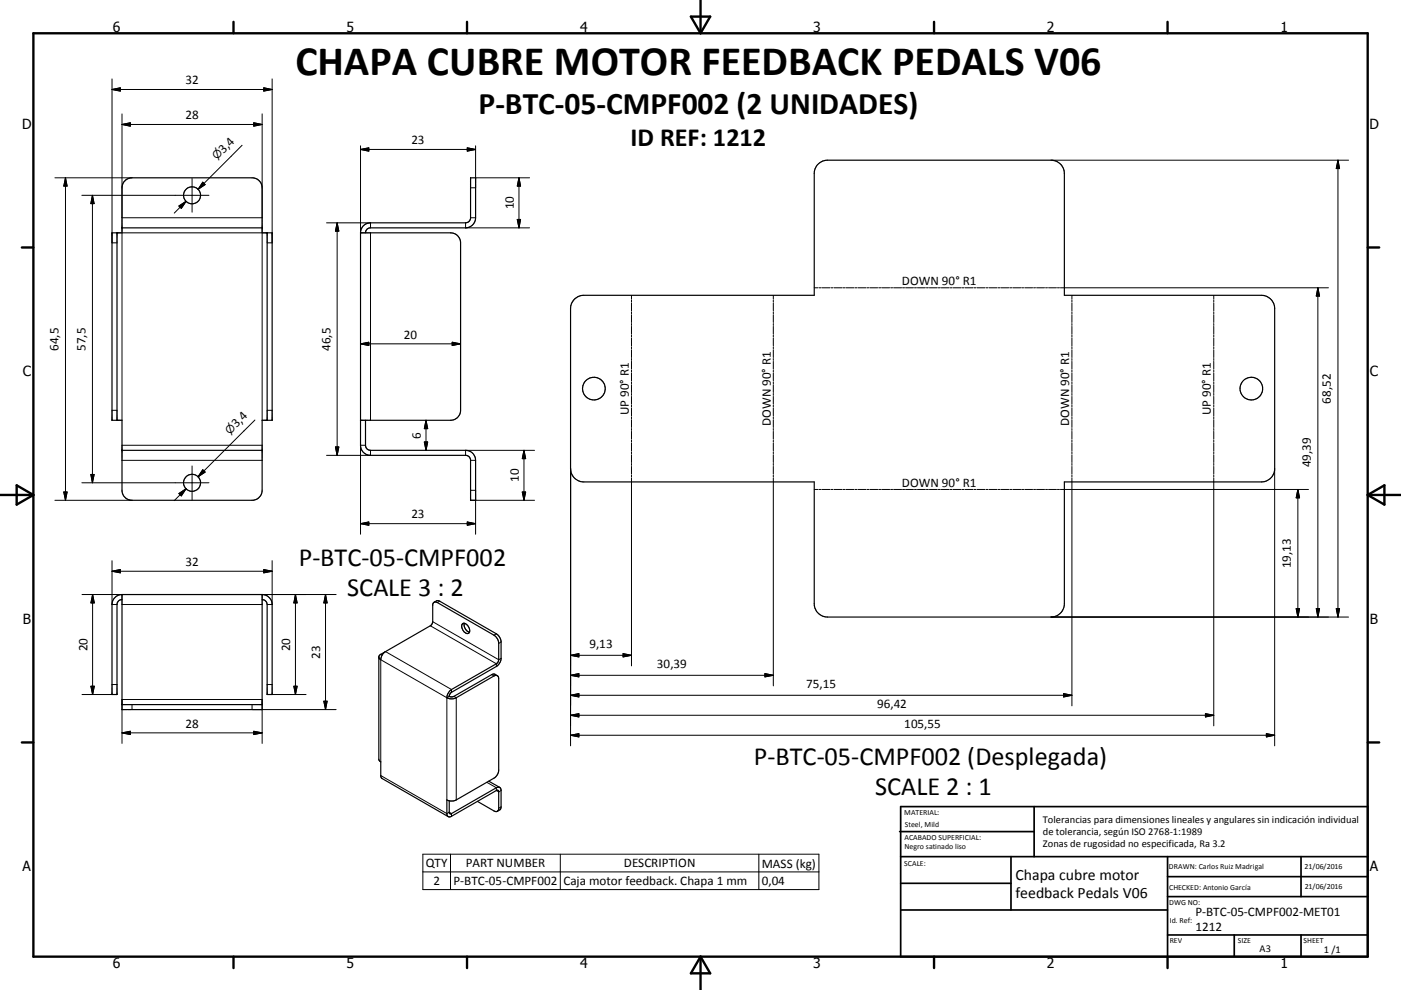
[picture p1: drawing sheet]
<svg xmlns="http://www.w3.org/2000/svg" width="420mm" height="297mm" viewBox="0 0 420 297" stroke-linecap="round" stroke-linejoin="round" font-family="sans-serif">
<g fill="none" stroke="#000" stroke-width=".36">
<path d="M37.2 54.5l1.2-.9 1.2-.3h36a3 3 0 0 1 3 3v13.6h3v56.2h-3v21a3 3 0 0 1-3 3h-36a2.97 2.97 0 0 1-3-3v-21h-3v-56.2h3v-13.6zM35.1 69.9v56.2M36.6 68.4h42M80.1 69.9v56.2M108.1 69.9h27a2.99 2.99 0 0 1 3 3v50.2a2.99 2.99 0 0 1-3 3h-27M108.1 69.9v63.7a2.99 2.99 0 0 0 3 3h28.5a1.46 1.46 0 0 1 1.5 1.5v12h1.5v-12a3 3 0 0 0-3-3h-28.5a1.51 1.51 0 0 1-1.5-1.5v-7.5M108.1 69.9a2.95 2.95 0 0 1 3-3h28.5a1.51 1.51 0 0 0 1.5-1.6v-12h1.5v12a3 3 0 0 1-3 3.1h-28.5a1.46 1.46 0 0 0-1.5 1.5M172.4 89.6l1.2-.7 1.4-.3h69.1v-36.5a4 4 0 0 1 4-4h67a4 4 0 0 1 4 4v36.5h59.1a4 4 0 0 1 4 4v48a4 4 0 0 1-4 4h-59.1v36.5a4 4 0 0 1-4 4h-67a4 4 0 0 1-4-4v-36.5h-69.1a4 4 0 0 1-3.9-4v-48l.2-1.4zM36.6 135.1h42M36.6 178.4a3 3 0 0 0-3 3v27h1.5v-27a1.53 1.53 0 0 1 1.5-1.5M36.6 178.4v34.5h42v-34.5M36.6 178.4h42"/>
<path d="M78.6 178.4a3 3 0 0 1 3 3v27h-1.5v-27a1.58 1.58 0 0 0-1.5-1.5M113.6 197.2l.6 .7a3 3 0 0 1 1.4-2.4l13.6-7.9 .5-1.1v-5.2a.86 .86 0 0 1 1.4-.5l17 9.8a3.2 3.2 0 0 1 1.4 2.4v4.9l-.4 1-13.7 8a3.2 3.2 0 0 0-1.4 2.4M115.5 195.6l-1.6 .9-.3 .5v30.8l.6 .8 .1 4.7 20.2 11.7h.6l14-7.9h.3l.1 .5v4.9a.86 .86 0 0 1-.4 .9 .86 .86 0 0 1-1-.1l-5-2.9M130.1 180.7l.9-.5 .8 .2 17 9.8a3.2 3.2 0 0 1 1.4 2.4v4.9a3.2 3.2 0 0 1-1.4 2.5l-13.4 7.7-.6 .6-.1 .6M138.7 187.2a1.8 1.8 0 0 1 2.1 1.9 .87 .87 0 0 1-.6 1 .87 .87 0 0 1-1-.5 2.02 2.02 0 0 1-.5-2.4zM139.2 187a2.38 2.38 0 0 0 1.6 2.7M36.6 211.4h42M134 209.3a3.1 3.1 0 0 0 2.8 0l11.3-6.5a.88 .88 0 0 1 1-.1 .88 .88 0 0 1 .4 .9v27.4a3 3 0 0 1-1.4 2.5l-11.3 6.5a3.2 3.2 0 0 1-2.8 0v4.1l.3 .8M134.7 208.9l-.7 .4M149.1 202.7l-.9-.5-.6 .1-11.5 6.6h-1.4M146.5 234.4l3.3 1.8M134.7 240.2v3.7l.4 .3 13.7-7.9a.88 .88 0 0 1 1-.1 .88 .88 0 0 1 .4 1v5.1l-.3 .6-.8 .5"/>
<circle cx="57.6" cy="58.6" r="2.55"/>
<circle cx="178.1" cy="116.6" r="3.4"/>
<circle cx="375.2" cy="116.6" r="3.4"/>
<circle cx="57.6" cy="144.9" r="2.55"/>
</g>
<g fill="none" stroke="#000" stroke-width=".3">
<path d="M33.6 23.7v49.2h1.5M33.6 26.8l2.5-.5v1zM33.6 26.8h48M36.6 34.2v31.1h42v-31.1M36.6 37.3l2.5-.5v1.1zM36.6 37.3h42M76.1 36.8l2.5 .5-2.5 .6zM79.1 26.3l2.5 .5-2.5 .5zM81.6 23.7v49.2h-1.5M16.5 53.3h23.1M19.6 53.3v96.8M19.6 53.3l.5 2.5h-1z"/>
<path d="M24.5 58.6h38.1M27.7 58.6v86.2M27.7 58.6l.5 2.5h-1zM57.6 53.5v10.2M60.8 54.7l.7 .7-2.1 1.4zM61.1 55l-1.7 1.8M72.6 43.6l-13.2 13.2M108.1 44.8l2.5-.5v1zM108.1 43.7v26.2M108.1 44.8h34.5M140.1 44.3l2.5 .5-2.5 .5zM142.6 43.7v12.6h-1.5"/>
<path d="M142.6 53.3h16.2M155.6 53.3l.5 2.5h-1zM155.6 53.3v15.1M315.1 48.1h89.2M401.1 48.1v137M401.1 48.1l.5 2.5h-1zM53.6 61.8l2.2-1.4-1.4 2.1zM55.8 60.4l-3.6 3.5M97.9 66.9h13.2v1.5M101.1 66.9v69.7M101.1 66.9l.5 2.4h-1zM111.1 69.9v56.2"/>
<path d="M139.6 66.9v1.5h19.2M141.1 65.3h1.5M155.1 65.8h1l-.5 2.6zM189.3 88.6v1.2M189.3 90v.6M189.3 90.9v2.3M189.3 93.6v.5M189.3 94.4v2.4M189.3 97.1v.5M189.3 97.9v2.4M231.8 88.6v1.2M231.8 90v.6"/>
<path d="M231.8 90.9v2.3M231.8 93.6v.5M231.8 94.4v2.4M231.8 97.1v.5M231.8 97.9v2.4M244.1 86.3h1.2M245.6 86.3h.6M246.5 86.3h2.4M249.2 86.3h.6M250.1 86.3h2.3M252.7 86.3h.6M253.6 86.3h2.4"/>
<path d="M256.3 86.3h.6M257.2 86.3h2.4M259.9 86.3h.6M260.8 86.3h2.3M263.4 86.3h.7M264.3 86.3h2.4M267 86.3h.6M267.9 86.3h2.4M270.6 86.3h.6M271.5 86.3h2.4M274.2 86.3h.6M275.1 86.3h2.3"/>
<path d="M277.7 86.3h.6M278.6 86.3h2.4M281.3 86.3h.6M282.2 86.3h2.4M284.9 86.3h.6M285.8 86.3h2.4M288.4 86.3h.7M289.4 86.3h2.3M292 86.3h.6M292.9 86.3h2.4M295.6 86.3h.6M296.5 86.3h2.4"/>
<path d="M299.2 86.3h.6M300.1 86.3h2.3M302.7 86.3h.6M303.6 86.3h2.4M306.3 86.3h.6M307.2 86.3h2.4M309.9 86.3h.6M310.8 86.3h2.4M313.5 86.3h.5M314.4 86.3h2.3M317 86.3h.6M317.9 86.3h80.4"/>
<path d="M321.4 88.6v1.2M321.4 90v.6M321.4 90.9v2.3M321.4 93.6v.5M321.4 94.4v2.4M321.4 97.1v.5M321.4 97.9v2.4M363.9 88.6v1.2M363.9 90v.6M363.9 90.9v2.3M363.9 93.6v.5M363.9 94.4v2.4"/>
<path d="M363.9 97.1v.5M363.9 97.9v2.4M395.1 86.3v98.8M395.1 86.3l.5 2.5h-1zM108.1 103.2l2.5-.5v1zM108.1 103.2h30M135.6 102.7l2.5 .5-2.5 .5zM189.3 100.5v.6M189.3 101.4v2.4M189.3 104v.6M189.3 104.9v2.4M189.3 107.5v.6"/>
<path d="M189.3 108.4v2.3M189.3 111.1v.5M189.3 111.9v2.4M189.3 114.6v.5M189.3 115.4v2.4M189.3 118v.6M189.3 118.9v2.4M231.8 100.5v.6M231.8 101.4v2.4M231.8 104v.6M231.8 104.9v2.4M231.8 107.5v.6"/>
<path d="M231.8 108.4v2.3M231.8 111.1v.5M231.8 111.9v2.4M231.8 114.6v.5M231.8 115.4v2.4M231.8 118v.6M231.8 118.9v2.4M321.4 100.5v.6M321.4 101.4v2.4M321.4 104v.6M321.4 104.9v2.4M321.4 107.5v.6"/>
<path d="M321.4 108.4v2.3M321.4 111.1v.5M321.4 111.9v2.4M321.4 114.6v.5M321.4 115.4v2.4M321.4 118v.6M321.4 118.9v2.4M363.9 100.5v.6M363.9 101.4v2.4M363.9 104v.6M363.9 104.9v2.4M363.9 107.5v.6"/>
<path d="M363.9 108.4v2.3M363.9 111.1v.5M363.9 111.9v2.4M363.9 114.6v.5M363.9 115.4v2.4M363.9 118v.6M363.9 118.9v2.4M33.6 123.1h1.5M36.6 138.1h42M36.6 133.6h42M36.6 126.1v-56.2h42v56.2M57.6 139.8v10.1"/>
<path d="M76.4 126l-17 17M80.1 123.1h1.5M100.6 134.1h1l-.5 2.5zM109.6 133.6h-1.5v26.7M111.1 135.1v1.5h-13.2M127.2 132.6h1l-.5 2.5zM127.7 126.1v9M127.7 126.1l.5 2.5h-1zM141.1 138.1h1.5M157.1 135.1v15M157.1 135.1l.5 2.5h-1zM160.3 135.1h-20.7v1.5"/>
<path d="M189.3 121.5v.6M189.3 122.4v2.4M189.3 125v.6M189.3 125.9v2.3M189.3 128.6v.5M189.3 129.4v2.4M189.3 132.1v.5M189.3 132.9v2.4M189.3 135.5v.6M189.3 136.4v2.4M189.3 139v.6M189.3 139.9v2.3"/>
<path d="M231.8 121.5v.6M231.8 122.4v2.4M231.8 125v.6M231.8 125.9v2.3M231.8 128.6v.5M231.8 129.4v2.4M231.8 132.1v.5M231.8 132.9v2.4M231.8 135.5v.6M231.8 136.4v2.4M231.8 139v.6M231.8 139.9v2.3"/>
<path d="M321.4 121.5v.6M321.4 122.4v2.4M321.4 125v.6M321.4 125.9v2.3M321.4 128.6v.5M321.4 129.4v2.4M321.4 132.1v.5M321.4 132.9v2.4M321.4 135.5v.6M321.4 136.4v2.4M321.4 139v.6M321.4 139.9v2.3"/>
<path d="M363.9 121.5v.6M363.9 122.4v2.4M363.9 125v.6M363.9 125.9v2.3M363.9 128.6v.5M363.9 129.4v2.4M363.9 132.1v.5M363.9 132.9v2.4M363.9 135.5v.6M363.9 136.4v2.4M363.9 139v.6M363.9 139.9v2.3"/>
<path d="M16.5 150.1h23.1M19.1 147.6h1l-.5 2.5zM24.5 144.8h38.1M27.2 142.3h1l-.5 2.5zM53.6 148.1l2.2-1.5-1.4 2.2zM55.8 146.6l-3.6 3.6M60.8 140.9l.7 .7-2.1 1.4zM108.1 157.1h34.5M108.1 157.1l2.5-.5v1zM140.1 156.6l2.5 .5-2.5 .5zM141.1 147.1h1.5v13.2M141.1 150.1h19.2"/>
<path d="M156.6 147.6h1l-.5 2.5zM171.1 140.6v83.2M189.3 142.6v.5M189.3 143.4v56.4M231.8 142.6v.5M231.8 143.4v62.4M244.1 146.8h1.2M245.6 146.8h.6M246.5 146.8h2.4M249.2 146.8h.6M250.1 146.8h2.3M252.7 146.8h.6"/>
<path d="M253.6 146.8h2.4M256.3 146.8h.6M257.2 146.8h2.4M259.9 146.8h.6M260.8 146.8h2.3M263.4 146.8h.7M264.3 146.8h2.4M267 146.8h.6M267.9 146.8h2.4M270.6 146.8h.6M271.5 146.8h2.4M274.2 146.8h.6"/>
<path d="M275.1 146.8h2.3M277.7 146.8h.6M278.6 146.8h2.4M281.3 146.8h.6M282.2 146.8h2.4M284.9 146.8h.6M285.8 146.8h2.4M288.4 146.8h.7M289.4 146.8h2.3M292 146.8h.6M292.9 146.8h2.4M295.6 146.8h.6"/>
<path d="M296.5 146.8h2.4M299.2 146.8h.6M300.1 146.8h2.3M302.7 146.8h.6M303.6 146.8h2.4M306.3 146.8h.6M307.2 146.8h2.4M309.9 146.8h.6M310.8 146.8h2.4M313.5 146.8h.5M314.4 146.8h2.3M317 146.8h.6"/>
<path d="M317.9 146.8h74.4M321.4 142.6v.5M321.4 143.4v68.4M363.9 142.6v.5M363.9 143.4v74.4M382.2 140.6v83.2M389.1 146.8v38.3M389.1 146.8l.5 2.6h-1zM24.6 178.4h12M27.8 178.4l.5 2.5h-1zM27.8 178.4v30M33.6 168.2v13.2h1.5"/>
<path d="M33.6 171.4h48M33.6 171.4l2.5-.5v1zM78.6 178.4h22.2M79.1 170.9l2.5 .5-2.5 .5zM81.6 168.2v13.2h-1.5M88.6 178.4v30M88.6 178.4l.5 2.5h-1zM97.6 178.4l.5 2.5h-1zM97.6 178.4v34.5M36.6 181.4h42M114.2 196.3l.4 .2M115.6 195.5l19.8 11.4v.8"/>
<path d="M129 187.7l19.8 11.4v.9M129.7 186.5l19.8 11.4 .7-.4M131.8 180.4l-.7 .4M148.8 190.2l-.7 .4M150.2 192.6l-.7 .4M171.1 196.6h18.2M171.1 196.6l2.5-.5v1zM186.8 196.1l2.5 .5-2.5 .5zM315.1 185.1h89.2M388.6 182.6h1l-.5 2.5zM394.6 182.6h1l-.5 2.5zM400.6 182.6h1l-.5 2.5z"/>
<path d="M24.6 208.4h9M27.3 205.9h1l-.5 2.5zM33.6 205.4h1.5M36.6 219.9h42M36.6 219.9l2.5-.5v1zM39.6 211.4v1.5M75.6 211.4v1.5h25.2M76.1 219.4l2.5 .5-2.5 .5zM80.1 205.4h1.5M81.6 208.4h10.2M88.1 205.9h1l-.5 2.5zM97.1 210.4h1l-.5 2.5z"/>
<path d="M136.1 208.9l.7 .4v30.7M147.4 202.4l.7 .4M171.1 202.6l2.5-.5v1zM171.1 208.6l2.5-.5v1zM171.1 214.6l2.5-.5v1zM171.1 202.6h60.7M171.1 208.6h150.3M171.1 214.6h192.8M229.3 202.1l2.5 .5-2.5 .5zM318.9 208.1l2.5 .5-2.5 .5zM361.4 214.1l2.5 .5-2.5 .5zM36.6 223v-13.1h42v13.1"/>
<path d="M114.2 228.6v-30.7l19.8 11.4v30.7M114.2 232.7l19.8 11.4 .7-.4 .7 .4v.8M146 234.7l2.8 1.6v.9l.7 .4 .7-.4M171.1 220.6l2.5-.5v1zM171.1 220.6h211.1M379.7 220.1l2.5 .5-2.5 .5zM126.8 256.3h118.7v10.6h-118.7zM135.1 256.3v10.6M150.2 242.1l-.7 .4M168 256.3v10.6M227.5 256.3v10.6M126.8 261.6h118.7"/>
</g>
<g fill="none" stroke="#000" stroke-width=".71">
<path d="M10 10h400v277h-400zM70 6.6v3.4M140 6.6v3.4M207.1 5h5.8l-2.9 5zM210 0v10M280 6.6v3.4M350 6.6v3.4M6.6 74.2h3.4M410 74.2h3.5M0 148.5h10M5 145.6l5 2.9-5 2.9zM410 148.5h10.1"/>
<path d="M410 148.5l5.1-2.9v5.8zM6.6 222.7h3.4M410 222.7h3.5M70 287v3.4M140 287v3.4M210 287v10M210 287l2.9 5h-5.8zM280 287v3.4M350 287v3.4"/>
</g>
<g fill="none" stroke="#000" stroke-width=".51">
<path d="M269.7 249.5h40.3M270 242h140v45h-140zM270 257h140M303.1 257v16M310 242v15M350 257v30M390.1 257v12M270 265h33.1M270 273h80M350 269h60M350 263h60M350 280.5h60"/>
<path d="M370 280.5v6.5M390.1 280.5v6.5"/>
</g>
<g fill="#000" stroke="#000" stroke-width=".3">
<path d="M33.6 26.8l2.5-.5v1zM36.6 37.3l2.5-.5v1.1zM76.1 36.8l2.5 .5-2.5 .6zM79.1 26.3l2.5 .5-2.5 .5zM19.6 53.3l.5 2.5h-1zM60.8 54.7l.7 .7-2.1 1.4zM108.1 44.8l2.5-.5v1zM140.1 44.3l2.5 .5-2.5 .5zM155.6 53.3l.5 2.5h-1zM401.1 48.1l.5 2.5h-1zM27.7 58.6l.5 2.5h-1zM53.6 61.8l2.2-1.4-1.4 2.1z"/>
<path d="M101.1 66.9l.5 2.4h-1zM155.1 65.8h1l-.5 2.6zM395.1 86.3l.5 2.5h-1zM108.1 103.2l2.5-.5v1zM135.6 102.7l2.5 .5-2.5 .5zM100.6 134.1h1l-.5 2.5zM127.2 132.6h1l-.5 2.5zM127.7 126.1l.5 2.5h-1zM157.1 135.1l.5 2.5h-1zM19.1 147.6h1l-.5 2.5zM27.2 142.3h1l-.5 2.5zM53.6 148.1l2.2-1.5-1.4 2.2z"/>
<path d="M60.8 140.9l.7 .7-2.1 1.4zM108.1 157.1l2.5-.5v1zM140.1 156.6l2.5 .5-2.5 .5zM156.6 147.6h1l-.5 2.5zM389.1 146.8l.5 2.6h-1zM33.6 171.4l2.5-.5v1zM79.1 170.9l2.5 .5-2.5 .5zM27.8 178.4l.5 2.5h-1zM88.6 178.4l.5 2.5h-1zM97.6 178.4l.5 2.5h-1zM171.1 196.6l2.5-.5v1zM186.8 196.1l2.5 .5-2.5 .5z"/>
<path d="M388.6 182.6h1l-.5 2.5zM394.6 182.6h1l-.5 2.5zM400.6 182.6h1l-.5 2.5zM27.3 205.9h1l-.5 2.5zM36.6 219.9l2.5-.5v1zM88.1 205.9h1l-.5 2.5zM97.1 210.4h1l-.5 2.5zM171.1 202.6l2.5-.5v1zM171.1 208.6l2.5-.5v1zM171.1 214.6l2.5-.5v1zM229.3 202.1l2.5 .5-2.5 .5zM318.9 208.1l2.5 .5-2.5 .5z"/>
<path d="M361.4 214.1l2.5 .5-2.5 .5zM76.1 219.4l2.5 .5-2.5 .5zM171.1 220.6l2.5-.5v1zM379.7 220.1l2.5 .5-2.5 .5z"/>
</g>
<text font-size="12.6" x="88.6" y="22.4">CHAPA CUBRE MOTOR FEEDBACK PEDALS V06</text>
<text font-size="9.4" x="143.4" y="34.2">P-BTC-05-CMPF002 (2 UNIDADES)</text>
<g font-size="7.9">
<text x="189.1" y="43.7">ID REF: 1212</text>
<text x="89.6" y="169.8">P-BTC-05-CMPF002</text>
<text x="104.1" y="178.7">SCALE 3 : 2</text>
<text x="226" y="229.5">P-BTC-05-CMPF002 (Desplegada)</text>
<text x="262.4" y="238.6">SCALE 2 : 1</text>
</g>
<g font-size="4.7">
<text x="304.5" y="263.9">Chapa cubre motor</text>
<text x="304.5" y="269.3">feedback Pedals V06</text>
</g>
<g font-size="4.2">
<text x="33.9" y="9.6">6</text>
<text x="103.9" y="9.6">5</text>
<text x="173.9" y="9.6">4</text>
<text x="243.8" y="9.6">3</text>
<text x="313.9" y="9.6">2</text>
<text x="383.9" y="9.6">1</text>
<text x="6.7" y="38.7">D</text>
<text x="410.5" y="38.7">D</text>
<text x="6.9" y="112.9">C</text>
<text x="410.7" y="112.9">C</text>
<text x="6.9" y="187.1">B</text>
<text x="410.7" y="187.1">B</text>
<text x="6.8" y="261.4">A</text>
<text x="410.7" y="261.4">A</text>
<text x="33.9" y="290.4">6</text>
<text x="103.9" y="290.4">5</text>
<text x="173.9" y="290.4">4</text>
<text x="243.8" y="290.4">3</text>
<text x="313.9" y="290.4">2</text>
<text x="383.9" y="290.4">1</text>
</g>
<g font-size="3.9">
<text x="55.6" y="25.3">32</text>
<text x="55.6" y="35.8">28</text>
<text x="67" y="46.1" transform="rotate(-45 67 46.1)">3,4</text>
<text x="123.4" y="43.3">23</text>
<text x="154" y="62.8" transform="rotate(-90 154 62.8)">10</text>
<text x="270.4" y="85.5">DOWN 90° R1</text>
<text x="121.1" y="101.6">20</text>
<text x="17.5" y="105.2" transform="rotate(-90 17.5 105.2)">64,5</text>
<text x="25.7" y="105.2" transform="rotate(-90 25.7 105.2)">57,5</text>
<text x="99.1" y="105.2" transform="rotate(-90 99.1 105.2)">46,5</text>
<text x="188.6" y="124.5" transform="rotate(-90 188.6 124.5)">UP 90° R1</text>
<text x="363.1" y="124.5" transform="rotate(-90 363.1 124.5)">UP 90° R1</text>
<text x="399" y="121.1" transform="rotate(-90 399 121.1)">68,52</text>
<text x="70.9" y="128.5" transform="rotate(-45 70.9 128.5)">3,4</text>
<text x="126.2" y="131.6" transform="rotate(-90 126.2 131.6)">6</text>
<text x="231.1" y="127.8" transform="rotate(-90 231.1 127.8)">DOWN 90° R1</text>
<text x="320.5" y="127.8" transform="rotate(-90 320.5 127.8)">DOWN 90° R1</text>
<text x="393" y="140.2" transform="rotate(-90 393 140.2)">49,39</text>
<text x="155.5" y="144.6" transform="rotate(-90 155.5 144.6)">10</text>
<text x="270.4" y="146">DOWN 90° R1</text>
<text x="123.4" y="155.5">23</text>
<text x="55.6" y="169.8">32</text>
<text x="387" y="170.4" transform="rotate(-90 387 170.4)">19,13</text>
<text x="26.2" y="195.3" transform="rotate(-90 26.2 195.3)">20</text>
<text x="87" y="195.3" transform="rotate(-90 87 195.3)">20</text>
<text x="96" y="197.6" transform="rotate(-90 96 197.6)">23</text>
<text x="176.7" y="194.5">9,13</text>
<text x="196.9" y="200.5">30,39</text>
<text x="241.7" y="206.5">75,15</text>
<text x="263" y="212.5">96,42</text>
<text x="55.6" y="218.3">28</text>
<text x="271.1" y="218.5">105,55</text>
<text x="127.7" y="260.2">QTY</text>
<text x="139.6" y="260.2">PART NUMBER</text>
<text x="187" y="260.2">DESCRIPTION</text>
<text x="228.4" y="260.3">MASS (kg)</text>
<text x="130" y="265.5">2</text>
<text x="136" y="265.5">P-BTC-05-CMPF002</text>
<text x="168.9" y="265.6">Caja motor feedback. Chapa 1 mm</text>
<text x="228.4" y="265.5">0,04</text>
<text x="358.4" y="274.9">P-BTC-05-CMPF002-MET01</text>
<text x="358.4" y="279.4">1212</text>
</g>
<g font-size="3.3">
<text x="65" y="48.1" transform="rotate(-45 65 48.1)">⌀</text>
<text x="68.9" y="130.6" transform="rotate(-45 68.9 130.6)">⌀</text>
</g>
<g font-size="3.1">
<text x="312.7" y="246.8">Tolerancias para dimensiones lineales y angulares sin indicación individual</text>
<text x="312.7" y="250.4">de tolerancia, según ISO 2768-1:1989</text>
<text x="312.7" y="254">Zonas de rugosidad no especificada, Ra 3.2</text>
<text x="377.6" y="285.6">A3</text>
<text x="396.9" y="285.9">1 /1</text>
</g>
<g font-size="2.4">
<text x="271.1" y="244.4">MATERIAL:</text>
<text x="271.2" y="252">ACABADO SUPERFICIAL:</text>
<text x="271.3" y="248">Steel, Mild</text>
<text x="271.2" y="254.7">Negro satinado liso</text>
<text x="271.1" y="259.7">SCALE:</text>
<text x="350.4" y="260.8">DRAWN: Carlos Ruiz Madrigal</text>
<text x="391.1" y="260.6">21/06/2016</text>
<text x="350.5" y="267">CHECKED: Antonio García</text>
<text x="391.2" y="266.7">21/06/2016</text>
<text x="350.5" y="271.4">DWG NO:</text>
<text x="350.7" y="276.9">Id. Ref:</text>
<text x="350.7" y="282.8">REV</text>
<text x="371.1" y="282.9">SIZE</text>
<text x="390.8" y="283">SHEET</text>
</g>
</svg>
